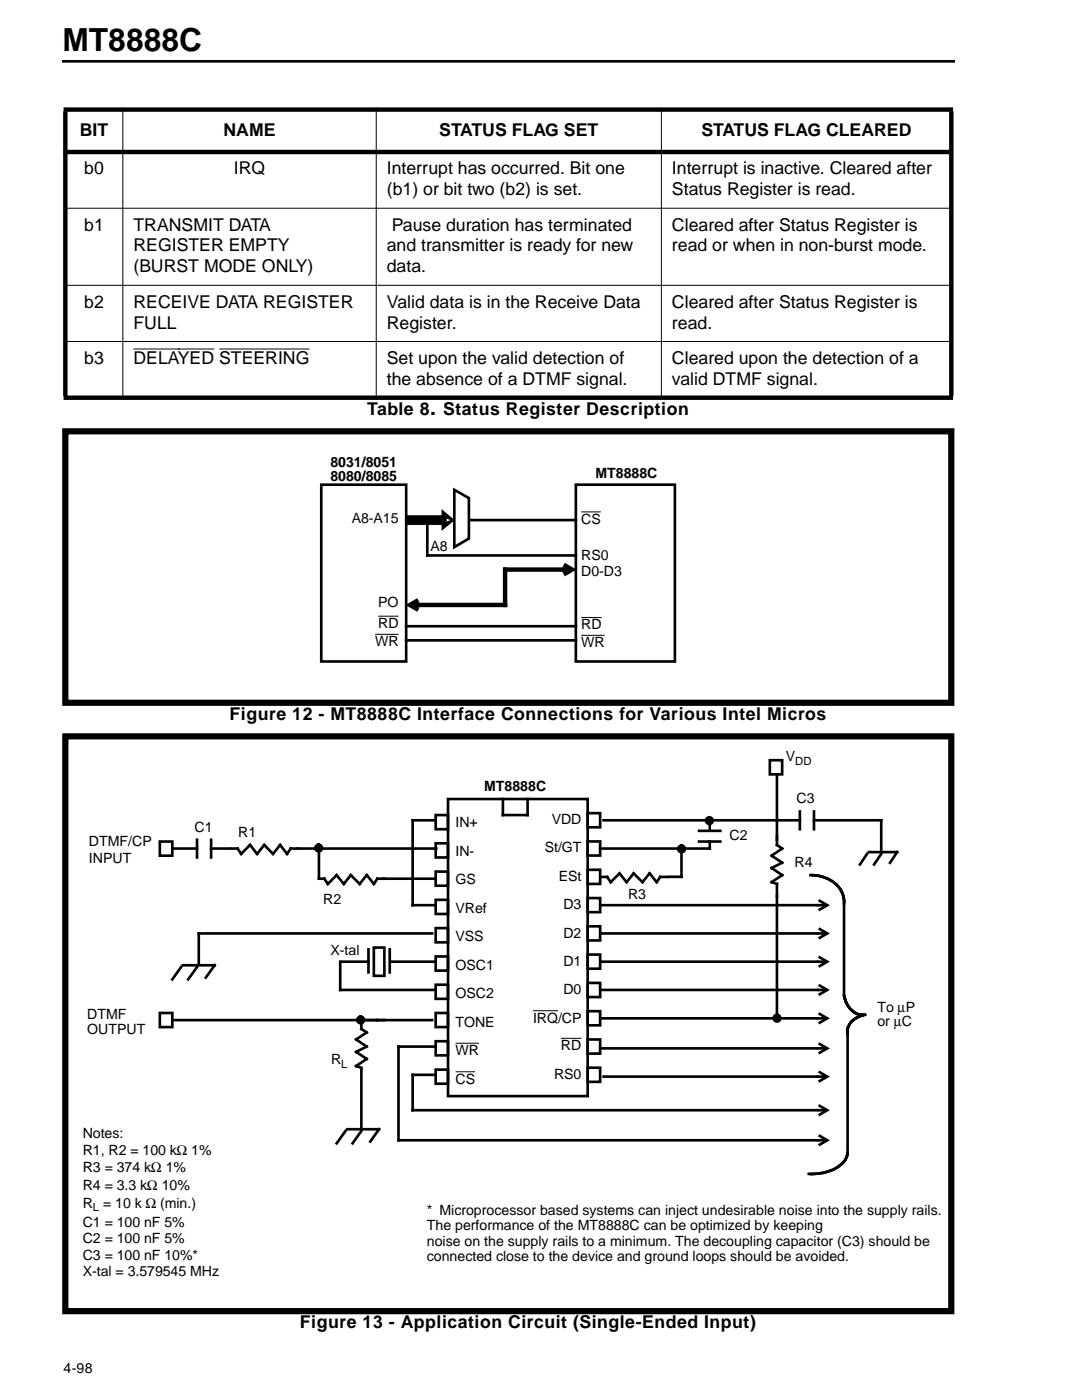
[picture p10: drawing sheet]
<svg xmlns="http://www.w3.org/2000/svg" width="216mm" height="279mm" viewBox="0 0 216 279" stroke-linecap="round" stroke-linejoin="round" font-family="sans-serif">
<path d="M12.4 12.2h178.1" fill="none" stroke="#000" stroke-width=".53"/>
<path d="M12.7 272h13v3.1h-13z" fill-rule="evenodd" fill="#fff"/>
<path d="M12.7 41.6h177.5zM12.7 56.9h177.5zM24.5 21.5v58.2zM26.6 69.7h9.2zM35.5 69.7h7.2zM43.7 69.7h18.1zM75.1 21.5v58.2zM132 21.5v58.2zM12.7 68.2h177.5z" fill="#000" stroke="#000" stroke-width=".2"/>
<path d="M12.7 21.9h177.5zM12.7 30.3h177.5zM13 22.2v56.8zM189.8 22.2v56.8zM12.7 79.4h177.5z" fill="#000" stroke="#000" stroke-width=".88" stroke-linecap="butt"/>
<path d="M87.5 103.2l.7-.3v.9v-.9a.88 .88 0 0 1 .8 1.1 .88 .88 0 0 1-1.3 .6 .88 .88 0 0 1-.2-1.4z" fill="#000"/>
<path d="M89.1 103.7l.1 .1-.1 .1z" fill="none" stroke="#000" stroke-width="1.9" stroke-linecap="butt"/>
<path d="M89.1 103.7l.1 .1-.1 .1z" fill="#000"/>
<path d="M81.1 103.8h7.1z" fill="#000" stroke="#000" stroke-width="1.9"/>
<path d="M64.1 96.7h17v35.3h-17z" fill-rule="evenodd" fill="#fff" stroke="#000" stroke-width=".53"/>
<path d="M114.9 96.7h19.8v35.3h-19.8z" fill="none" stroke="#000" stroke-width=".53"/>
<path d="M85.3 103.8v7.1zM93.8 103.8h21.1zM85.3 110.9h29.6zM81.1 127.8h33.8zM81.1 125h33.8z" fill="#000" stroke="#000" stroke-width=".53"/>
<path d="M83.5 119.8l-1.7 .9 1.7 1M112.1 113.7h2.1M112.5 112.7l1.7 1-1.7 .9M81.8 120.7h2" fill="none" stroke="#000" stroke-width=".88" stroke-linecap="butt"/>
<path d="M111.8 113.5l.3-.2v.4v-.4a.35 .35 0 0 1 .4 .4 .35 .35 0 0 1-.5 .3 .35 .35 0 0 1-.2-.5zM83.5 120.6a.35 .35 0 0 1 .7 0 .35 .35 0 0 1-.4 .5v-.4v.4a.35 .35 0 0 1-.3-.5z" fill="#000"/>
<path d="M100.9 113.7h11.2zM83.8 120.7h17zM100.8 113.7v7z" fill="#000" stroke="#000" stroke-width=".88"/>
<path d="M90.7 97.8l2.9 1.6v8.1l-2.9 1.7z" fill-rule="evenodd" fill="#fff" stroke="#000" stroke-width=".53"/>
<path d="M116 102.2h3.9zM74.8 126.6h4.7zM75.5 123h4zM116 123.2h4zM116 126.8h4.7z" fill="#000" stroke="#000" stroke-width=".2"/>
<path d="M13 86.1h176.8v54.2h-176.8z" fill="none" stroke="#000" stroke-width="1.2" stroke-linecap="butt"/>
<path d="M155 178.9v24.3z" fill="#000" stroke="#000" stroke-width=".53"/>
<path d="M89.4 159.5h27.9v59.3h-27.9z" fill="none" stroke="#000" stroke-width=".53"/>
<path d="M72.1 203.6v1.7z" fill="#fff"/>
<path d="M72.1 203.6v1.7z" fill="#aaa" stroke="#000" stroke-width=".53"/>
<path d="M72.1 205.3l1.1 .8z" fill="#fff"/>
<path d="M72.1 205.3l1.1 .8z" fill="#aaa" stroke="#000" stroke-width=".53"/>
<path d="M71.1 207.4l2.1-1.3z" fill="#fff"/>
<path d="M71.1 207.4l2.1-1.3z" fill="#aaa" stroke="#000" stroke-width=".53"/>
<path d="M71.1 207.4l2.1 1.5z" fill="#fff"/>
<path d="M71.1 207.4l2.1 1.5z" fill="#aaa" stroke="#000" stroke-width=".53"/>
<path d="M71.1 209.9l2.1-1z" fill="#fff"/>
<path d="M71.1 209.9l2.1-1z" fill="#aaa" stroke="#000" stroke-width=".53"/>
<path d="M71.1 209.9l2.1 1.4z" fill="#fff"/>
<path d="M71.1 209.9l2.1 1.4z" fill="#aaa" stroke="#000" stroke-width=".53"/>
<path d="M71.1 212.8l2.1-1.5z" fill="#fff"/>
<path d="M71.1 212.8l2.1-1.5z" fill="#aaa" stroke="#000" stroke-width=".53"/>
<path d="M71.1 212.8l1 .3z" fill="#fff"/>
<path d="M71.1 212.8l1 .3z" fill="#aaa" stroke="#000" stroke-width=".53"/>
<path d="M74.6 189.1h2.1v5.6h-2.1z" fill-rule="evenodd" fill="#f7f7f7" stroke="#000" stroke-width=".53"/>
<path d="M73.5 189.5v4.6z" fill="#fff"/>
<path d="M73.5 189.5v4.6z" fill="#aaa" stroke="#000" stroke-width=".53"/>
<path d="M77.8 189.5v4.6z" fill="#fff"/>
<path d="M77.8 189.5v4.6z" fill="#aaa" stroke="#000" stroke-width=".53"/>
<path d="M68.2 191.9h5.3z" fill="#fff"/>
<path d="M68.2 191.9h5.3z" fill="#aaa" stroke="#000" stroke-width=".53"/>
<path d="M120.4 163.7h34.6z" fill="#fff"/>
<path d="M120.4 163.7h34.6z" fill="#aaa" stroke="#000" stroke-width=".53"/>
<path d="M67.9 197.6h18.7z" fill="#fff"/>
<path d="M67.9 197.6h18.7z" fill="#aaa" stroke="#000" stroke-width=".53"/>
<g fill="none" stroke="#000" stroke-width=".53">
<path d="M31.9 168h2.5v2.8h-2.5zM86.9 162.7h2.5v2.8h-2.5zM86.9 168.3h2.5v2.8h-2.5zM86.9 173.9h2.5v2.9h-2.5zM86.9 179.6h2.5v2.8h-2.5zM117.3 162.3h2.5v2.8h-2.5zM117.3 167.9h2.5v2.8h-2.5zM117.3 173.6h2.5v2.8h-2.5zM117.3 179.2h2.5v2.8h-2.5zM86.9 185.2h2.5v2.9h-2.5zM86.9 190.9h2.5v2.8h-2.5zM86.9 196.5h2.5v2.8h-2.5z"/>
<path d="M117.3 184.9h2.5v2.8h-2.5zM117.3 190.5h2.5v2.8h-2.5zM117.3 196.2h2.5v2.8h-2.5zM86.9 202.2h2.5v2.8h-2.5zM86.9 207.8h2.5v2.8h-2.5zM86.9 213.5h2.5v2.8h-2.5zM117.3 201.8h2.5v2.8h-2.5zM117.3 207.4h2.5v2.9h-2.5zM117.3 213.1h2.5v2.8h-2.5z"/>
</g>
<g fill="#000" stroke="#000" stroke-width=".53">
<path d="M34.7 169.3h4.6zM39.3 167.6v3.5zM42.1 167.6v3.5zM42.1 169.3h3.9zM46.4 169.3h1zM47.4 169.3l.7 1.1zM49.9 168.6l-1.8 1.8zM49.9 168.6l1.4 1.8zM52.7 168.6l-1.4 1.8zM52.7 168.6l1.8 1.8zM55.9 168.6l-1.4 1.8zM55.9 168.6l1.4 1.8z"/>
<path d="M58 169.3l-.7 1.1zM58 169.3h1.4zM59.4 169.3h27.6z"/>
</g>
<path d="M82.3 163.7v17z" fill="#fff"/>
<path d="M82.3 163.7v17z" fill="#aaa" stroke="#000" stroke-width=".53"/>
<path d="M82.3 180.7h4.3z" fill="#fff"/>
<path d="M82.3 180.7h4.3z" fill="#aaa" stroke="#000" stroke-width=".53"/>
<path d="M82.3 163.7h4.3z" fill="#fff"/>
<path d="M82.3 163.7h4.3z" fill="#aaa" stroke="#000" stroke-width=".53"/>
<path d="M70 174.7l-1.4 1.7z" fill="#fff"/>
<path d="M70 174.7l-1.4 1.7z" fill="#aaa" stroke="#000" stroke-width=".53"/>
<path d="M70 174.7l1.8 1.7z" fill="#fff"/>
<path d="M70 174.7l1.8 1.7z" fill="#aaa" stroke="#000" stroke-width=".53"/>
<path d="M73.2 174.7l-1.4 1.7z" fill="#fff"/>
<path d="M73.2 174.7l-1.4 1.7z" fill="#aaa" stroke="#000" stroke-width=".53"/>
<path d="M73.2 174.7l1.4 1.7z" fill="#fff"/>
<path d="M73.2 174.7l1.4 1.7z" fill="#aaa" stroke="#000" stroke-width=".53"/>
<path d="M67.2 174.7l-1.8 1.7z" fill="#fff"/>
<path d="M67.2 174.7l-1.8 1.7z" fill="#aaa" stroke="#000" stroke-width=".53"/>
<path d="M67.2 174.7l1.4 1.7z" fill="#fff"/>
<path d="M67.2 174.7l1.4 1.7z" fill="#aaa" stroke="#000" stroke-width=".53"/>
<path d="M64.7 175.4l.7 1z" fill="#fff"/>
<path d="M64.7 175.4l.7 1z" fill="#aaa" stroke="#000" stroke-width=".53"/>
<path d="M75.3 175.4l-.7 1z" fill="#fff"/>
<path d="M75.3 175.4l-.7 1z" fill="#aaa" stroke="#000" stroke-width=".53"/>
<path d="M75.3 175.4h1.4z" fill="#fff"/>
<path d="M75.3 175.4h1.4z" fill="#aaa" stroke="#000" stroke-width=".53"/>
<path d="M63.6 175.4h1.1z" fill="#fff"/>
<path d="M63.6 175.4h1.1z" fill="#aaa" stroke="#000" stroke-width=".53"/>
<path d="M76.3 175.4h10.6z" fill="#fff"/>
<path d="M76.3 175.4h10.6z" fill="#aaa" stroke="#000" stroke-width=".53"/>
<g fill="#000" stroke="#000" stroke-width=".53">
<path d="M63.6 169.7v5.6zM100.3 159.5v3.2zM105.3 159.5v3.2zM100.3 162.7h5zM120.1 175h1zM121.1 175l.8 1.1zM123.6 174.3l-1.7 1.8zM123.6 174.3l1.4 1.8zM126.4 174.3l-1.4 1.8zM126.4 174.3l1.8 1.8zM129.6 174.3l-1.4 1.8zM129.6 174.3l1.4 1.8z"/>
<path d="M131.7 175l-.7 1.1zM131.7 175h1.4zM136 169.7v5.3zM133.5 175h2.5zM119.8 169.3h21.8zM141.6 168v1.3zM141.6 163.7v1.8zM139.5 168h4.2zM139.5 165.8h4.2zM155 166.9v1.7zM154 176.1l1 .3zM155 176.4v2.5z"/>
<path d="M155 154.5v13.1zM155 168.6l1.1 .7zM154 170.8l2.1-1.5zM154 170.8l2.1 1.4zM154 173.2l2.1-1zM154 173.2l2.1 1.5zM154 176.1l2.1-1.4zM155 163.7h4.6zM159.6 162v3.5zM161.7 174.7h.4zM162.1 174.7h.3zM162.4 162v3.5z"/>
<path d="M162.4 174.7h.4zM162.8 174.7l.3 .1zM163.1 174.8h.3zM163.4 174.8l.4 .1zM163.8 174.9l.3 .1zM164.1 175l.3 .1zM164.4 175.1l.3 .1zM164.7 175.2l.3 .1zM165 175.3l.3 .1zM165.3 175.4l.3 .2zM165.6 175.6l.3 .1zM165.9 175.7l.2 .2z"/>
<path d="M166.1 175.9l.3 .2zM166.4 176.1l.2 .2zM166.6 176.3l.2 .2zM166.8 176.5l.2 .2zM167 176.7l.2 .2zM167.2 176.9l.2 .2zM167.4 177.1l.2 .3zM167.6 177.4l.2 .2zM167.8 177.6l.1 .3zM167.9 177.9l.1 .2zM168 178.1l.1 .3zM168.1 178.4l.1 .2z"/>
<path d="M168.2 178.6l.1 .3zM168.3 178.9v.3zM168.3 179.2l.1 .3zM168.4 179.5v.2zM173 170.4l-1.4 2.1zM162.4 163.7h13.4zM175.8 163.7v6zM175.8 170.4l-1.4 2.1zM173.4 170.1h5.6zM179 170.1l-1.4 2.1zM36.1 193l-1.7 2.5zM39.3 193l-1.7 2.5z"/>
<path d="M39.7 186.3v6zM36.5 192.6h6.3zM42.8 192.6l-1.7 2.5zM67.9 191.9v5.7zM39.7 186.3h46.5zM78.1 191.9h8.5zM119.9 180.7h43.2zM120.1 186.3h43zM120.1 191.9h43zM120.1 197.6h43zM168.4 180v.3zM168.4 180.3v18.3z"/>
<path d="M168.4 179.7v.3zM168.4 198.6l.1 .2zM168.5 198.8v.3zM168.5 199.1l.1 .1zM168.6 199.2v.2zM168.6 199.4l.1 .2zM168.7 199.6l.1 .3zM34.7 203.6h40.6zM72.1 203.6h4.6zM75.3 203.6h10.9zM79.5 208.9h7.1zM82.3 214.5h4.3z"/>
<path d="M120.1 209.2h43zM120.4 214.9h42.7zM120.1 203.2h43zM168.8 199.9l.1 .2zM168.9 200.1v.1zM168.9 200.2l.1 .2zM169.1 206.1v.2zM169.1 205.9v.2zM169.1 205.8v.1zM169.1 205.6v.2zM169.1 206.3v.1zM169.1 205.5v.1z"/>
<path d="M169 200.4l.1 .2zM169.2 205.3l-.1 .2zM169.2 205.1v.2zM169.2 205v.1zM169.1 200.6l.2 .2zM169.3 204.8l-.1 .2zM169.3 200.8l.1 .1zM169.4 204.7l-.1 .1zM169.5 204.5l-.1 .2zM169.4 200.9l.1 .2zM169.5 204.4v.1zM169.5 201.1l.1 .1z"/>
<path d="M169.6 204.2l-.1 .2zM169.6 201.2l.1 .2zM169.6 204.2l.2-.1zM169.7 201.4l.2 .1zM169.9 203.9l-.1 .2zM169.9 201.5l.1 .2zM170 203.8l-.1 .1zM170 201.7l.1 .1zM170 203.8l.1-.1zM170.1 201.8l.2 .1zM170.1 203.7l.2-.1zM170.3 201.9l.1 .1z"/>
<path d="M170.3 203.6l.1-.2zM170.4 202l.2 .1zM170.4 203.4l.2-.1zM170.6 202.1l.1 .1zM170.6 203.3l.2-.1zM170.7 202.2l.2 .1zM170.8 203.2l.1-.1zM170.9 202.3h.1zM170.9 203.1l.2-.1zM171 202.3l.2 .1zM171.1 203l.2-.1zM171.2 202.4h.2z"/>
<path d="M171.3 202.9h.2zM171.4 202.4l.1 .1zM171.5 202.9l.1-.1zM171.5 202.5h.2zM171.7 202.5h.1zM171.6 202.8l.2-.1zM171.8 202.5h.2zM171.8 202.7l.2-.1zM172 202.5h.2zM172 202.6h.3zM172.2 202.5h.1zM172.3 202.6l.1-.1z"/>
<path d="M172.4 202.5h.3zM68.9 225.7l-1.7 2.5zM72.1 225.7l-1.7 2.5zM72.1 213.4v11.6zM69.3 225.4h6.3zM75.6 225.4l-1.7 2.4zM79.5 208.9v18.7zM82.3 214.5v7.1zM161.4 234.3h.3zM161.7 234.3h.4zM162.1 234.3h.4zM162.5 234.3l.3-.1z"/>
<path d="M79.5 227.6h83.6zM82.3 221.6h80.8zM162.8 234.2h.4zM163.2 234.2h.3zM163.5 234.2l.4-.1zM163.9 234.1h.3zM164.2 234.1l.4-.1zM164.6 234l.3-.1zM164.9 233.9l.3-.1zM165.2 233.8l.3-.1zM165.5 233.7l.4-.1zM165.9 233.6l.3-.1z"/>
<path d="M166.2 233.5l.2-.2zM166.4 233.3l.3-.1zM166.7 233.2l.3-.2zM167 233l.2-.1zM167.2 232.9l.3-.2zM167.5 232.7l.2-.2zM167.7 232.5l.2-.2zM167.9 232.3l.2-.1zM168.3 232l-.2 .2zM168.4 231.8l-.1 .2zM168.6 231.6l-.2 .2zM168.7 231.3l-.1 .3z"/>
<path d="M168.8 231.1l-.1 .2zM168.9 230.9l-.1 .2zM169 230.7l-.1 .2zM169.1 230.5l-.1 .2zM169.1 230.3v.2zM169.1 206.4v23.6zM169.1 230v.3z"/>
</g>
<g fill="none" stroke="#000" stroke-width=".53">
<path d="M153.6 151.7h2.5v2.8h-2.5zM163.3 179.7l1.8 1-1.8 .9M163.1 180.7h2M163.1 186.3h2M163.1 191.9h2M163.1 197.6h2M163.3 185.3l1.8 1-1.8 1M163.3 190.9l1.8 1-1.8 1M163.3 196.6l1.8 1-1.8 1M31.9 202.2h2.5v2.8h-2.5zM163.1 209.2h2M163.1 214.9h2"/>
<path d="M163.1 203.2h2M163.3 208.2l1.8 1-1.8 1M163.3 213.9l1.8 1-1.8 1M163.3 202.2l1.8 1-1.8 1M163.1 227.6h2M163.1 221.6h2M163.3 226.6l1.8 1-1.8 1M163.3 220.6l1.8 1-1.8 1"/>
<circle cx="63.6" cy="169.2" r=".66"/>
<circle cx="136" cy="169.4" r=".66"/>
<circle cx="141.6" cy="163.8" r=".66"/>
<circle cx="72" cy="203.6" r=".66"/>
<circle cx="155" cy="203.2" r=".66"/>
</g>
<g fill="#000">
<path d="M63.1 168.8l.5-.2v.7v-.7a.71 .71 0 0 1 .7 .8 .71 .71 0 0 1-1.1 .5 .71 .71 0 0 1-.1-1.1zM135.5 168.9l.5-.2v.7v-.7a.71 .71 0 0 1 .6 .9 .71 .71 0 0 1-1 .4 .71 .71 0 0 1-.1-1.1zM141.1 163.2l.5-.2v.7v-.7a.71 .71 0 0 1 .6 .9 .71 .71 0 0 1-1 .5 .71 .71 0 0 1-.1-1.2zM162.8 180.6h.6a.31 .31 0 0 1-.3 .2 .31 .31 0 0 1-.3-.2zM162.8 186.2h.6a.31 .31 0 0 1-.3 .3 .31 .31 0 0 1-.3-.3zM162.8 191.8h.6a.31 .31 0 0 1-.3 .3 .31 .31 0 0 1-.3-.3zM162.8 197.5h.6a.31 .31 0 0 1-.3 .2 .31 .31 0 0 1-.3-.2zM71.5 203l.5-.2v.7v-.7a.71 .71 0 0 1 .7 .9 .71 .71 0 0 1-1.1 .4 .71 .71 0 0 1-.1-1.1zM154.6 202.7l.5-.2v.7v-.7a.71 .71 0 0 1 .6 .9 .71 .71 0 0 1-1 .4 .71 .71 0 0 1-.1-1.1zM162.8 209.1h.6a.31 .31 0 0 1-.3 .3 .31 .31 0 0 1-.3-.3zM162.8 214.8h.6a.31 .31 0 0 1-.3 .2 .31 .31 0 0 1-.3-.2zM162.8 203.1h.6a.31 .31 0 0 1-.3 .3 .31 .31 0 0 1-.3-.3z"/>
<path d="M162.8 227.5h.6a.31 .31 0 0 1-.3 .2 .31 .31 0 0 1-.3-.2zM162.8 221.5h.6a.31 .31 0 0 1-.3 .2 .31 .31 0 0 1-.3-.2z"/>
</g>
<path d="M90.9 208.2h4.7zM90.9 213.9h3.9zM106.4 201.7h4.9zM111.9 207.2h4.1z" fill="#000" stroke="#000" stroke-width=".2"/>
<path d="M13 147h176.8v114.7h-176.8z" fill="none" stroke="#000" stroke-width="1.2" stroke-linecap="butt"/>
<text font-size="6.3" x="12.4" y="10.1">MT8888C</text>
<text font-size="4.2" x="85.8" y="82.8">.</text>
<g font-size="3.5">
<text x="15.9" y="27">BIT</text>
<text x="44.6" y="27">NAME</text>
<text x="87.7" y="27">STATUS FLAG SET</text>
<text x="140" y="27">STATUS FLAG CLEARED</text>
<text x="16.8" y="34.8">b0</text>
<text x="46.7" y="34.8">IRQ</text>
<text x="77.2" y="34.8">Interrupt has occurred. Bit one</text>
<text x="134.1" y="34.8">Interrupt is inactive. Cleared after</text>
<text x="77.2" y="39">(b1) or bit two (b2) is set.</text>
<text x="134.1" y="39">Status Register is read.</text>
<text x="16.8" y="46">b1</text>
<text x="26.6" y="46">TRANSMIT DATA</text>
<text x="78.2" y="46">Pause duration has terminated</text>
<text x="134.1" y="46">Cleared after Status Register is</text>
<text x="26.6" y="50.2">REGISTER EMPTY</text>
<text x="77.2" y="50.2">and transmitter is ready for new</text>
<text x="134.1" y="50.2">read or when in non-burst mode.</text>
<text x="26.6" y="54.4">(BURST MODE ONLY)</text>
<text x="77.2" y="54.4">data.</text>
<text x="16.8" y="61.4">b2</text>
<text x="26.6" y="65.6">FULL</text>
<text x="26.6" y="61.4">RECEIVE DATA REGISTER</text>
<text x="77.2" y="61.4">Valid data is in the Receive Data</text>
<text x="77.2" y="65.6">Register.</text>
<text x="134.1" y="61.4">Cleared after Status Register is</text>
<text x="134.1" y="65.6">read.</text>
<text x="16.8" y="72.6">b3</text>
<text x="26.6" y="72.6">DELAYED STEERING</text>
<text x="77.2" y="72.6">Set upon the valid detection of</text>
<text x="77.2" y="76.8">the absence of a DTMF signal.</text>
<text x="134.1" y="72.6">Cleared upon the detection of a</text>
<text x="134.1" y="76.8">valid DTMF signal.</text>
<text x="73.3" y="82.8">Table 8</text>
<text x="88.4" y="82.8">Status Register Description</text>
<text x="45.8" y="143.7">Figure 12 - MT8888C Interface Connections for Various Intel Micros</text>
<text x="59.9" y="265.1">Figure 13 - Application Circuit (Single-Ended Input)</text>
</g>
<g font-size="2.8">
<text x="65.9" y="93.1">8031/8051</text>
<text x="65.9" y="95.9">8080/8085</text>
<text x="118.8" y="95.4">MT8888C</text>
<text x="70.2" y="104.4">A8-A15</text>
<text x="116" y="104.5">CS</text>
<text x="85.9" y="110">A8</text>
<text x="116" y="111.7">RS0</text>
<text x="116" y="114.9">D0-D3</text>
<text x="75.5" y="121.1">PO</text>
<text x="75.5" y="125.4">RD</text>
<text x="116" y="125.6">RD</text>
<text x="74.8" y="129">WR</text>
<text x="116" y="129.2">WR</text>
<text x="156.8" y="151.9">V</text>
<text x="96.6" y="157.9">MT8888C</text>
<text x="158.9" y="160.2">C3</text>
<text x="38.8" y="166">C1</text>
<text x="47.6" y="167">R1</text>
<text x="90.9" y="165.1">IN+</text>
<text x="110.1" y="164.5">VDD</text>
<text x="145.6" y="167.7">C2</text>
<text x="17.7" y="168.9">DTMF/CP</text>
<text x="17.7" y="172.2">INPUT</text>
<text x="90.9" y="170.8">IN-</text>
<text x="108.7" y="170.1">St/GT</text>
<text x="158.5" y="173">R4</text>
<text x="90.9" y="176.4">GS</text>
<text x="111.5" y="175.8">ESt</text>
<text x="125.3" y="179.4">R3</text>
<text x="64.5" y="180.4">R2</text>
<text x="90.9" y="182.1">VRef</text>
<text x="112.4" y="181.4">D3</text>
<text x="65.9" y="190.6">X-tal</text>
<text x="90.9" y="187.8">VSS</text>
<text x="112.4" y="187.1">D2</text>
<text x="90.9" y="193.5">OSC1</text>
<text x="112.4" y="192.8">D1</text>
<text x="17.4" y="203.4">DTMF</text>
<text x="90.9" y="199.2">OSC2</text>
<text x="112.4" y="198.4">D0</text>
<text x="175.1" y="201.9">To µP</text>
<text x="17.4" y="206.3">OUTPUT</text>
<text x="90.9" y="204.9">TONE</text>
<text x="106.4" y="204.1">IRQ/CP</text>
<text x="111.9" y="209.6">RD</text>
<text x="175.1" y="204.8">or µC</text>
<text x="66.1" y="212.4">R</text>
<text x="90.9" y="210.6">WR</text>
<text x="110.6" y="215.4">RS0</text>
<text x="90.9" y="216.3">CS</text>
<text x="16.5" y="227.1">Notes:</text>
<text x="16.5" y="230.4">R1, R2 = 100 kΩ 1%</text>
<text x="16.5" y="234">R3 = 374 kΩ 1%</text>
<text x="16.5" y="237.5">R4 = 3.3 kΩ 10%</text>
<text x="16.5" y="244.8">C1 = 100 nF 5%</text>
<text x="16.5" y="241">R</text>
<text x="20.6" y="241">= 10 k Ω (min.)</text>
<text x="85.2" y="242.5">* Microprocessor based systems can inject undesirable noise into the supply rails.</text>
<text x="85.2" y="245.6">The performance of the MT8888C can be optimized by keeping</text>
<text x="16.5" y="248.1">C2 = 100 nF 5%</text>
<text x="16.5" y="251.4">C3 = 100 nF 10%*</text>
<text x="85.2" y="248.6">noise on the supply rails to a minimum. The decoupling capacitor (C3) should be</text>
<text x="85.2" y="251.7">connected close to the device and ground loops should be avoided.</text>
<text x="16.5" y="254.6">X-tal = 3.579545 MHz</text>
<text x="12.7" y="273.9">4-98</text>
</g>
<g font-size="2.3">
<text x="158.7" y="152.6">DD</text>
<text x="68.1" y="213.1">L</text>
<text x="18.5" y="241.7">L</text>
</g>
</svg>
